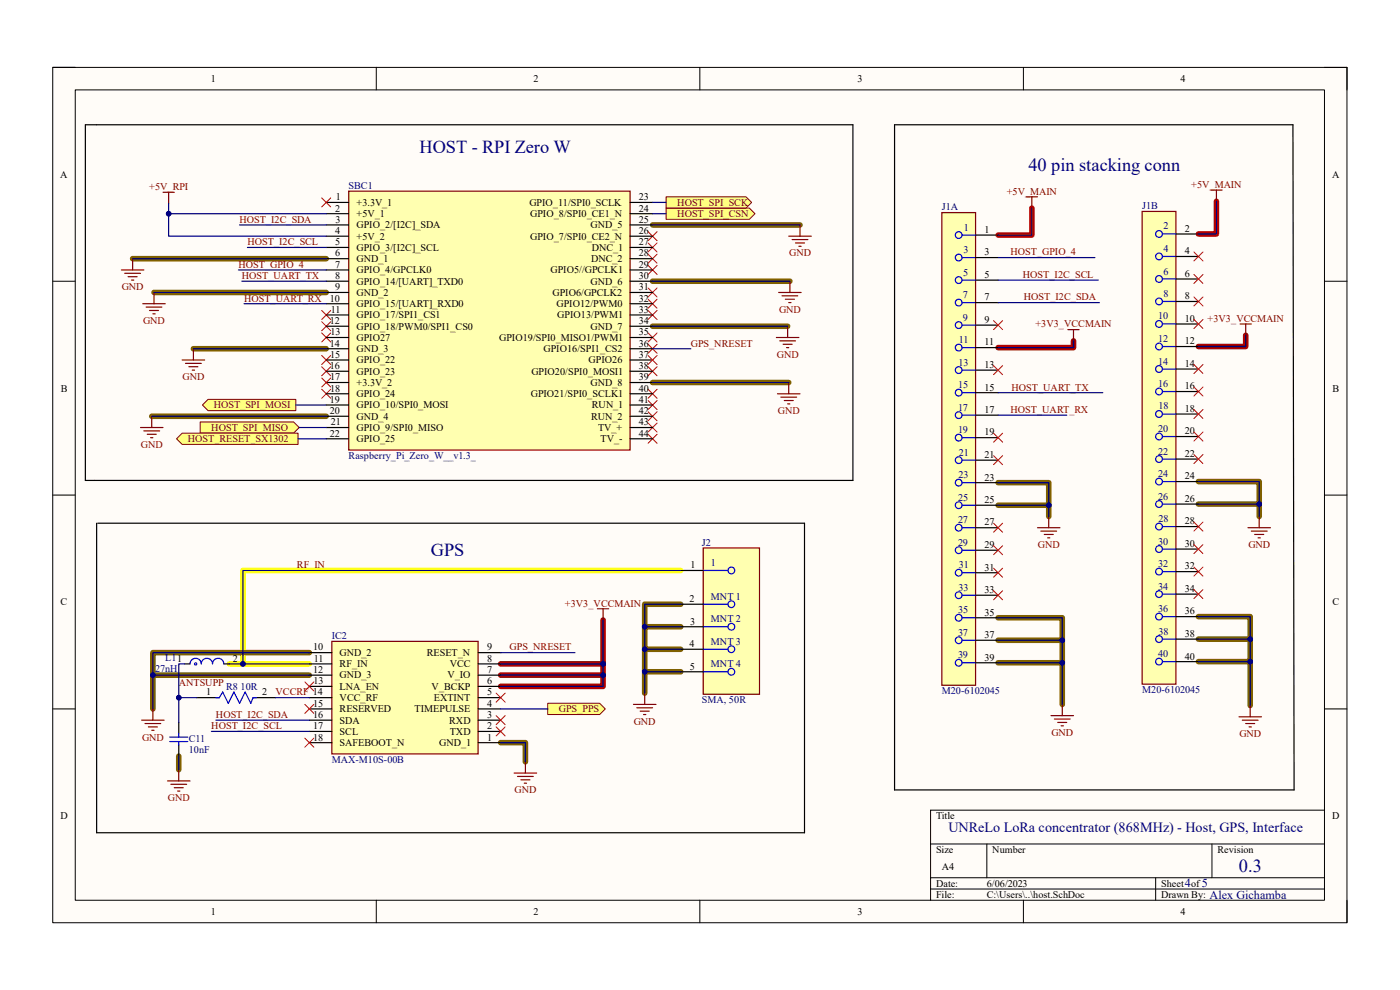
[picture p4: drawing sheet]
<svg xmlns="http://www.w3.org/2000/svg" width="297mm" height="210mm" viewBox="0 0 297 210" stroke-linecap="round" stroke-linejoin="round" font-family="sans-serif">
<path d="M11.2 14.3h274.6v181.4h-274.6z" fill-rule="evenodd" fill="#fffcf8"/>
<path d="M11.2 14.3h274.6v181.4h-274.6z" fill="none" stroke="#000" stroke-width=".21"/>
<path d="M16 19.1h265v171.9h-265z" fill-rule="evenodd" fill="#fffcf8"/>
<g fill="none" stroke="#000" stroke-width=".21">
<path d="M11.2 14.3h4.8M16 19.1h265v171.9h-265zM79.8 14.3v4.8M148.5 14.3v4.8M217.1 14.3v4.8M281 14.3h4.8v4.8M11.2 59.7h4.8M281 59.7h4.8M11.2 105h4.8M281 105h4.8M11.2 150.4h4.8M281 150.4h4.8"/>
<path d="M197.4 179h83.6M209.4 179v7.2M257.1 179v7.2M281 171.9h-83.6v19.1M79.8 191v4.7M148.5 191v4.7M197.4 186.2h83.6M197.4 188.6h83.6M217.1 191v4.7M245.2 186.2v4.8M285.8 191v4.7"/>
</g>
<g fill="none" stroke="#7f6000" stroke-width="1.2">
<path d="M28.1 54.9h41.1M138.4 47.7h31.3M138.4 59.7h29.2M32.7 62h36.5M41 74h28.2M138.4 69.2h28.7M32.2 88.3h37M138.4 81.1h28.9M211.8 102.4h10.7v4.8h-10.7M222.5 107.2v2.4M254.2 102.2h12.9v4.7h-12.9M267.1 106.9v2.7"/>
<path d="M65.6 138.5h-33.2v11.9M136.8 137.7v4.8h7.6M144.4 128.2h-7.6v4.8M144.4 133h-7.6v4.7h7.6M211.8 135.8h13.6v4.8h-13.6M211.8 131.1h13.6v4.7M254.2 135.6h11v4.8h-11M254.2 130.8h11v4.8M32.4 143.2h33.2M106.2 157.5h5.3v4.1M136.8 142.5v4.5M225.4 140.6v8.8"/>
<path d="M265.2 140.4v9.3M37.9 160.4v2.9"/>
</g>
<path d="M227.7 72.3v1.4h-15.9M264.3 71.1v2.4h-10.1M127.9 131.5v9.3h-21.7M127.9 140.8v2.4h-21.7M127.9 143.2v2.4h-21.7" fill="none" stroke="#900" stroke-width="1.2"/>
<path d="M144.4 121h-92.9v19.8h14.1M48.7 140.8h2.8" fill="none" stroke="#ff0" stroke-width="1.2"/>
<path d="M218.9 44.1v5.8h-7.1M258.1 42.7v6.9h-3.9" fill="none" stroke="#f00" stroke-width="1.2"/>
<path d="M137.5 85l1.9 1.9M137.5 87.4l1.9 1.9M137.5 89.7l1.9 2M137.5 92.1l1.9 1.9M139.4 85l-1.9 1.9M139.4 87.4l-1.9 1.9M139.4 89.7l-1.9 2M139.4 92.1l-1.9 1.9" fill="none" stroke="#f00" stroke-width=".21"/>
<g fill="none" stroke="#800000" stroke-width=".25">
<path d="M25.7 57.3h4.8M26.5 58h3.3M27.2 58.7h1.9M27.9 59.4h.5M28.1 54.9v2.4M34.6 40.8h2.4M35.8 40.8v2.4M167.3 50.1h4.8M168.1 50.8h3.3M168.8 51.5h1.9M169.5 52.3h.5M169.7 47.7v2.4"/>
<path d="M30.3 64.4h4.8M31 65.1h3.3M31.7 65.9h1.9M32.4 66.6h.5M32.7 62v2.4M29.8 90.7h4.8M30.5 91.4h3.4M31.2 92.1h2M32 92.8h.4M32.2 88.3v2.4"/>
</g>
<path d="M44.1 84.7h18.7v2.4h-18.7l-1.2-1.2z" fill-rule="evenodd" fill="#ffff80"/>
<path d="M44.1 84.7h18.7v2.4h-18.7l-1.2-1.2z" fill="none" stroke="#800000" stroke-width=".21"/>
<path d="M42.5 89.5h19.8l1.2 1.2-1.2 1.2h-19.8z" fill-rule="evenodd" fill="#ffff80"/>
<path d="M42.5 89.5h19.8l1.2 1.2-1.2 1.2h-19.8z" fill="none" stroke="#800000" stroke-width=".21"/>
<path d="M141.3 44.1h17.7l1.2 1.2-1.2 1.2h-17.7z" fill-rule="evenodd" fill="#ffff80"/>
<path d="M141.3 44.1h17.7l1.2 1.2-1.2 1.2h-17.7z" fill="none" stroke="#800000" stroke-width=".21"/>
<path d="M141.3 41.8h17l1.2 1.1-1.2 1.2h-17z" fill-rule="evenodd" fill="#ffff80"/>
<path d="M141.3 41.8h17l1.2 1.1-1.2 1.2h-17z" fill="none" stroke="#800000" stroke-width=".21"/>
<g fill="none" stroke="#800000" stroke-width=".25">
<path d="M167.6 59.7v2.3M164.7 71.6h4.8M165.2 62h4.8M165.4 72.3h3.4M165.9 62.8h3.3M166.1 73h2M166.6 63.5h1.9M166.9 73.7h.4M167.1 69.2v2.4M167.3 64.2h.5M164.9 83.5h4.8M165.7 84.2h3.3"/>
<path d="M166.4 85h1.9M167.1 85.7h.5M167.3 81.1v2.4"/>
</g>
<path d="M38.6 91.9h24.6v2.4h-24.6l-1.2-1.2z" fill-rule="evenodd" fill="#ffff80"/>
<path d="M38.6 91.9h24.6v2.4h-24.6l-1.2-1.2z" fill="none" stroke="#800000" stroke-width=".21"/>
<path d="M70.4 136.1h31v23.8h-31z" fill-rule="evenodd" fill="#ffffb0"/>
<path d="M70.4 136.1h31v23.8h-31zM30 152.8h4.8M30.8 153.5h3.3M31.5 154.2h1.9M32.2 154.9h.5M32.4 150.4v2.4M109.1 164h4.8M109.8 164.7h3.3M110.5 165.4h1.9M111.2 166.1h.5M111.5 161.6v2.4" fill="none" stroke="#800000" stroke-width=".25"/>
<g fill="none" stroke="#000" stroke-width=".25">
<path d="M65.6 138.5h4.8M101.4 138.5h4.8M65.6 157.5h4.8M65.6 155.2h4.8M65.6 152.8h4.8M65.6 150.4h4.8M65.6 148h4.8M65.6 145.6h4.8M65.6 143.2h4.8M65.6 140.8h4.8M101.4 157.5h4.8M101.4 155.2h4.8"/>
<path d="M101.4 152.8h4.8M101.4 150.4h4.8M101.4 148h4.8M101.4 145.6h4.8M101.4 143.2h4.8M101.4 140.8h4.8"/>
</g>
<path d="M116.2 149.2h11l1.2 1.2-1.2 1.2h-11z" fill-rule="evenodd" fill="#ffff80"/>
<path d="M116.2 149.2h11l1.2 1.2-1.2 1.2h-11z" fill="none" stroke="#800000" stroke-width=".21"/>
<path d="M126.7 129.1h2.4M127.9 129.1v2.4" fill="none" stroke="#800000" stroke-width=".25"/>
<path d="M105.3 154.2l1.9 1.9M105.3 151.8l1.9 1.9M107.2 154.2l-1.9 1.9M107.2 151.8l-1.9 1.9" fill="none" stroke="#f00" stroke-width=".21"/>
<path d="M199.8 45.1h7.2v100.3h-7.2z" fill-rule="evenodd" fill="#ffffb0"/>
<path d="M199.8 45.1h7.2v100.3h-7.2z" fill="none" stroke="#800000" stroke-width=".25"/>
<g fill="none" stroke="#00f" stroke-width=".25">
<path d="M204.1 49.9h2.9M204.1 54.6h2.9M204.1 59.4h2.9M204.1 64.2h2.9M204.1 69h2.9M204.1 73.7h2.9M204.1 78.5h2.9M204.1 83.3h2.9M204.1 88.1h2.9M204.1 92.8h2.9M204.1 97.6h2.9M204.1 102.4h2.9"/>
<path d="M204.1 107.2h2.9M204.1 112h2.9M204.1 116.7h2.9M204.1 121.5h2.9M204.1 126.3h2.9M204.1 131.1h2.9M204.1 135.8h2.9M204.1 140.6h2.9"/>
<circle cx="203.4" cy="54.6" r=".72"/>
<circle cx="203.4" cy="59.4" r=".72"/>
<circle cx="203.4" cy="49.9" r=".72"/>
<circle cx="203.4" cy="73.7" r=".72"/>
<circle cx="203.4" cy="64.2" r=".72"/>
<circle cx="203.4" cy="69" r=".72"/>
<circle cx="203.4" cy="78.5" r=".72"/>
<circle cx="203.4" cy="83.3" r=".72"/>
<circle cx="203.4" cy="92.8" r=".72"/>
<circle cx="203.4" cy="97.6" r=".72"/>
<circle cx="203.4" cy="88.1" r=".72"/>
<circle cx="203.4" cy="107.2" r=".72"/>
<circle cx="203.4" cy="111.9" r=".72"/>
<circle cx="203.4" cy="116.7" r=".72"/>
<circle cx="203.4" cy="102.4" r=".72"/>
<circle cx="203.4" cy="135.8" r=".72"/>
<circle cx="203.4" cy="131" r=".72"/>
<circle cx="203.4" cy="121.5" r=".72"/>
<circle cx="203.4" cy="126.3" r=".72"/>
<circle cx="203.4" cy="140.6" r=".72"/>
</g>
<g fill="none" stroke="#000" stroke-width=".25">
<path d="M207 49.9h4.8M207 54.6h4.8M207 59.4h4.8M207 64.2h4.8M207 69h4.8M207 73.7h4.8M207 78.5h4.8M207 83.3h4.8M207 88.1h4.8M207 92.8h4.8M207 97.6h4.8M207 102.4h4.8"/>
<path d="M207 107.2h4.8M207 112h4.8M207 116.7h4.8M207 121.5h4.8M207 126.3h4.8M207 131.1h4.8M207 135.8h4.8M207 140.6h4.8"/>
</g>
<path d="M242.3 44.9h7.2v100.2h-7.2z" fill-rule="evenodd" fill="#ffffb0"/>
<path d="M242.3 44.9h7.2v100.2h-7.2z" fill="none" stroke="#800000" stroke-width=".25"/>
<g fill="none" stroke="#00f" stroke-width=".25">
<path d="M246.6 49.6h2.9M246.6 54.4h2.9M246.6 59.2h2.9M246.6 64h2.9M246.6 68.7h2.9M246.6 73.5h2.9M246.6 78.3h2.9M246.6 83.1h2.9M246.6 87.8h2.9M246.6 92.6h2.9M246.6 97.4h2.9M246.6 102.2h2.9"/>
<path d="M246.6 106.9h2.9M246.6 111.7h2.9M246.6 116.5h2.9M246.6 121.3h2.9M246.6 126h2.9M246.6 130.8h2.9M246.6 135.6h2.9M246.6 140.4h2.9"/>
<circle cx="245.9" cy="49.6" r=".72"/>
<circle cx="245.9" cy="54.4" r=".72"/>
<circle cx="245.9" cy="59.2" r=".72"/>
<circle cx="245.9" cy="73.5" r=".72"/>
<circle cx="245.9" cy="78.3" r=".72"/>
<circle cx="245.9" cy="63.9" r=".72"/>
<circle cx="245.9" cy="68.7" r=".72"/>
<circle cx="245.9" cy="83.1" r=".72"/>
<circle cx="245.9" cy="97.4" r=".72"/>
<circle cx="245.9" cy="87.8" r=".72"/>
<circle cx="245.9" cy="92.6" r=".72"/>
<circle cx="245.9" cy="116.5" r=".72"/>
<circle cx="245.9" cy="111.7" r=".72"/>
<circle cx="245.9" cy="102.2" r=".72"/>
<circle cx="245.9" cy="106.9" r=".72"/>
<circle cx="245.9" cy="126" r=".72"/>
<circle cx="245.9" cy="135.6" r=".72"/>
<circle cx="245.9" cy="130.8" r=".72"/>
<circle cx="245.9" cy="121.3" r=".72"/>
<circle cx="245.9" cy="140.4" r=".72"/>
</g>
<g fill="none" stroke="#000" stroke-width=".25">
<path d="M249.5 49.6h4.7M249.5 54.4h4.7M249.5 59.2h4.7M249.5 64h4.7M249.5 68.7h4.7M249.5 73.5h4.7M249.5 78.3h4.7M249.5 83.1h4.7M249.5 87.8h4.7M249.5 92.6h4.7M249.5 97.4h4.7M249.5 102.2h4.7"/>
<path d="M249.5 106.9h4.7M249.5 111.7h4.7M249.5 116.5h4.7M249.5 121.3h4.7M249.5 126h4.7M249.5 130.8h4.7M249.5 135.6h4.7M249.5 140.4h4.7"/>
</g>
<path d="M149.2 116.2h11.9v31.1h-11.9z" fill-rule="evenodd" fill="#ffffb0"/>
<g fill="none" stroke="#800000" stroke-width=".25">
<path d="M217.7 41.8h2.4M218.9 41.8v2.3M256.9 40.3h2.4M258.1 40.3v2.4M38.6 76.4h4.8M39.4 77.1h3.3M40.1 77.8h1.9M40.8 78.5h.5M41 74v2.4M149.2 116.2h11.9v31.1h-11.9zM134.4 149.4h4.8M135.1 150.1h3.3"/>
<path d="M135.8 150.9h1.9M136.5 151.6h.5M136.8 147v2.4M223 151.8h4.7M223.7 152.5h3.3M224.4 153.3h1.9M225.1 154h.5M225.4 149.4v2.4M262.8 152.1h4.8M263.6 152.8h3.3M264.3 153.5h1.9M265 154.2h.5"/>
<path d="M265.2 149.7v2.4M35.5 165.7h4.8M36.3 166.4h3.3M37 167.1h1.9M37.7 167.8h.5M37.9 163.3v2.4"/>
</g>
<g fill="none" stroke="#00f" stroke-width=".25">
<path d="M149.2 121h5.2M149.2 128.2h5.2M149.2 133h5.2M149.2 137.7h5.2M36 156.4h3.8M36 157.3h3.8M37.9 155.6v.8M37.9 157.3v.7M40.3 140.8a1.2 1.2 0 0 1 1.2-1.2 1.2 1.2 0 0 1 1.2 1.2 1.19 1.19 0 0 1 .8-1.1 1.19 1.19 0 0 1 1.4 .4l.2 .7a1.19 1.19 0 0 1 .8-1.1 1.19 1.19 0 0 1 1.3 .4l.3 .7M149.2 142.5h5.2"/>
<circle cx="155.2" cy="121" r=".72"/>
<circle cx="155.2" cy="128.2" r=".72"/>
<circle cx="155.2" cy="133" r=".72"/>
<circle cx="155.2" cy="137.7" r=".72"/>
<circle cx="41.5" cy="140.8" r=".24"/>
<circle cx="155.2" cy="142.5" r=".72"/>
</g>
<path d="M144.4 121h4.8M144.4 128.2h4.8M144.4 133h4.8M144.4 137.7h4.8M37.9 153.3v2.3M37.9 158v2.4M39.1 140.8h1.2M47.5 140.8h1.2M144.4 142.5h4.8" fill="none" stroke="#000" stroke-width=".25"/>
<g fill="none" stroke="#f00" stroke-width=".21">
<path d="M137.5 49.1l1.9 2M137.5 51.5l1.9 2M137.5 53.9l1.9 1.9M137.5 56.3l1.9 1.9M139.4 49.1l-1.9 2M139.4 51.5l-1.9 2M139.4 53.9l-1.9 1.9M139.4 56.3l-1.9 1.9M253.3 58.2l1.9 1.9M255.2 58.2l-1.9 1.9M68.2 77.8l2 1.9M68.2 75.4l2 1.9"/>
<path d="M68.2 70.6l2 1.9M68.2 68.3l2 1.9M68.2 65.9l2 1.9M70.2 77.8l-2 1.9M70.2 75.4l-2 1.9M70.2 70.6l-2 1.9M70.2 68.3l-2 1.9M70.2 65.9l-2 1.9M137.5 61.1l1.9 1.9M137.5 63.5l1.9 1.9M137.5 65.9l1.9 1.9M137.5 70.6l1.9 1.9"/>
<path d="M137.5 73l1.9 1.9M137.5 77.8l1.9 1.9M139.4 61.1l-1.9 1.9M139.4 63.5l-1.9 1.9M139.4 65.9l-1.9 1.9M139.4 70.6l-1.9 1.9M139.4 73l-1.9 1.9M139.4 77.8l-1.9 1.9M210.8 77.6l1.9 1.9M212.7 77.6l-1.9 1.9M253.3 63l1.9 1.9M253.3 77.3l1.9 1.9"/>
<path d="M255.2 63l-1.9 1.9M255.2 77.3l-1.9 1.9M68.2 82.6l2 1.9M70.2 82.6l-2 1.9M137.5 82.6l1.9 1.9M139.4 82.6l-1.9 1.9M210.8 91.9l1.9 1.9M210.8 96.7l1.9 1.9M212.7 91.9l-1.9 1.9M212.7 96.7l-1.9 1.9M253.3 96.4l1.9 1.9M253.3 86.9l1.9 1.9"/>
<path d="M253.3 91.7l1.9 1.9M253.3 82.1l1.9 1.9M255.2 96.4l-1.9 1.9M255.2 86.9l-1.9 1.9M255.2 91.7l-1.9 1.9M255.2 82.1l-1.9 1.9M210.8 111l1.9 1.9M210.8 115.8l1.9 1.9M212.7 111l-1.9 1.9M212.7 115.8l-1.9 1.9M253.3 110.8l1.9 1.9M253.3 115.5l1.9 1.9"/>
<path d="M255.2 110.8l-1.9 1.9M255.2 115.5l-1.9 1.9M253.3 120.3l1.9 1.9M253.3 125.1l1.9 1.9M255.2 120.3l-1.9 1.9M255.2 125.1l-1.9 1.9M64.7 156.6l1.9 1.9M64.7 149.4l1.9 1.9M64.7 144.7l1.9 1.9M66.6 156.6l-1.9 1.9M66.6 149.4l-1.9 1.9M66.6 144.7l-1.9 1.9"/>
<path d="M105.3 147l1.9 2M107.2 147l-1.9 2"/>
</g>
<path d="M74 40.6h59.7v54.9h-59.7z" fill-rule="evenodd" fill="#ffffb0"/>
<g fill="none" stroke="#800000" stroke-width=".25">
<path d="M74 40.6h59.7v54.9h-59.7zM226.5 69.9h2.4M227.7 69.9v2.4M263.1 68.7h2.4M264.3 68.7v2.4M220.1 112h4.8M220.8 112.7h3.4M221.5 113.4h1.9M222.2 114.1h.5M222.5 109.6v2.4M264.8 112h4.7M265.5 112.7h3.3"/>
<path d="M266.2 113.4h1.9M266.9 114.1h.5M267.1 109.6v2.4"/>
</g>
<g fill="none" stroke="#000" stroke-width=".25">
<path d="M18.1 26.5h162.8v75.4h-162.8zM189.8 26.5h84.5l.2 141.1h-84.7zM69.2 42.9h4.8M69.2 45.3h4.8M69.2 47.7h4.8M69.2 50.1h4.8M69.2 52.5h4.8M69.2 54.9h4.8M69.2 57.3h4.8M69.2 59.7h4.8M133.7 42.9h4.7M133.7 45.3h4.7"/>
<path d="M133.7 47.7h4.7M133.7 50.1h4.7M133.7 52.5h4.7M133.7 54.9h4.7M133.7 57.3h4.7M133.7 59.7h4.7M69.2 62h4.8M69.2 64.4h4.8M69.2 66.8h4.8M69.2 69.2h4.8M69.2 71.6h4.8M69.2 74h4.8"/>
<path d="M69.2 76.4h4.8M69.2 78.8h4.8M133.7 62h4.7M133.7 64.4h4.7M133.7 66.8h4.7M133.7 69.2h4.7M133.7 71.6h4.7M133.7 74h4.7M133.7 76.4h4.7M133.7 78.8h4.7M69.2 81.1h4.8M69.2 83.5h4.8"/>
<path d="M69.2 85.9h4.8M69.2 88.3h4.8M69.2 90.7h4.8M69.2 93.1h4.8M133.7 81.1h4.7M133.7 83.5h4.7M133.7 85.9h4.7M133.7 88.3h4.7M133.7 90.7h4.7M133.7 93.1h4.7M20.7 111h150v65.7h-150.2v-65.7M41.7 148h4.8"/>
<path d="M53.7 148h4.8"/>
</g>
<path d="M68.2 42l2 1.9M70.2 42l-2 1.9M210.8 68l1.9 1.9M212.7 68l-1.9 1.9M68.2 80.2l2 1.9M70.2 80.2l-2 1.9M210.8 120.5l1.9 1.9M210.8 125.3l1.9 1.9M212.7 120.5l-1.9 1.9M212.7 125.3l-1.9 1.9" fill="none" stroke="#f00" stroke-width=".21"/>
<path d="M45.8 148h.7l.7-1.2 1.2 2.4 1.2-2.4 1.2 2.4 1.2-2.4 1.2 2.4 .5-1.2h.7" fill="none" stroke="#00f" stroke-width=".25"/>
<path d="M35.8 43.2v6.9h33.4M52.5 52.5h16.7M138.4 47.7h31.3M32.7 62h36.5M32.2 88.3h37" fill="none" stroke="#000080" stroke-width=".25"/>
<circle cx="35.8" cy="45.3" r=".48" fill="#000080"/>
<circle cx="35.8" cy="45.3" r=".48" fill="none" stroke="#000080" stroke-width=".21"/>
<path d="M35.8 45.3h33.4" fill="none" stroke="#000080" stroke-width=".25"/>
<circle cx="35.8" cy="45.3" r=".48" fill="#000080"/>
<circle cx="35.8" cy="45.3" r=".48" fill="none" stroke="#000080" stroke-width=".21"/>
<path d="M51.3 59.7h17.9M138.4 59.7h29.2M138.4 45.3h2.9M138.4 42.9h2.9M138.4 69.2h28.7M62.8 85.9h6.4M63.2 93.1h6M63.5 90.7h5.7M138.4 81.1h28.9M127.9 131.5v9.3h-21.7M106.2 157.5h5.3v4.1M106.2 150.4h10" fill="none" stroke="#000080" stroke-width=".25"/>
<circle cx="127.9" cy="140.8" r=".48" fill="#000080"/>
<circle cx="127.9" cy="140.8" r=".48" fill="none" stroke="#000080" stroke-width=".21"/>
<path d="M32.4 143.2h33.2" fill="none" stroke="#000080" stroke-width=".25"/>
<circle cx="32.4" cy="143.2" r=".48" fill="#000080"/>
<circle cx="32.4" cy="143.2" r=".48" fill="none" stroke="#000080" stroke-width=".21"/>
<path d="M51.8 64.4h17.4M127.9 140.8v2.4h-21.7" fill="none" stroke="#000080" stroke-width=".25"/>
<circle cx="127.9" cy="143.2" r=".48" fill="#000080"/>
<circle cx="127.9" cy="143.2" r=".48" fill="none" stroke="#000080" stroke-width=".21"/>
<circle cx="127.9" cy="140.8" r=".48" fill="#000080"/>
<circle cx="127.9" cy="140.8" r=".48" fill="none" stroke="#000080" stroke-width=".21"/>
<path d="M144.4 121h-92.9v19.8h14.1" fill="none" stroke="#000080" stroke-width=".25"/>
<circle cx="51.5" cy="140.8" r=".48" fill="#000080"/>
<circle cx="51.5" cy="140.8" r=".48" fill="none" stroke="#000080" stroke-width=".21"/>
<path d="M106.2 138.5h15.8M127.9 143.2v2.4h-21.7" fill="none" stroke="#000080" stroke-width=".25"/>
<circle cx="127.9" cy="143.2" r=".48" fill="#000080"/>
<circle cx="127.9" cy="143.2" r=".48" fill="none" stroke="#000080" stroke-width=".21"/>
<path d="M144.4 128.2h-7.6v4.8" fill="none" stroke="#000080" stroke-width=".25"/>
<circle cx="136.8" cy="133" r=".48" fill="#000080"/>
<circle cx="136.8" cy="133" r=".48" fill="none" stroke="#000080" stroke-width=".21"/>
<path d="M144.4 133h-7.6v4.7h7.6" fill="none" stroke="#000080" stroke-width=".25"/>
<circle cx="136.8" cy="137.7" r=".48" fill="#000080"/>
<circle cx="136.8" cy="137.7" r=".48" fill="none" stroke="#000080" stroke-width=".21"/>
<circle cx="136.8" cy="133" r=".48" fill="#000080"/>
<circle cx="136.8" cy="133" r=".48" fill="none" stroke="#000080" stroke-width=".21"/>
<path d="M218.9 44.1v5.8h-7.1M258.1 42.7v6.9h-3.9M225.4 140.6v8.8" fill="none" stroke="#000080" stroke-width=".25"/>
<circle cx="225.4" cy="140.6" r=".48" fill="#000080"/>
<circle cx="225.4" cy="140.6" r=".48" fill="none" stroke="#000080" stroke-width=".21"/>
<path d="M265.2 140.4v9.3" fill="none" stroke="#000080" stroke-width=".25"/>
<circle cx="265.2" cy="140.4" r=".48" fill="#000080"/>
<circle cx="265.2" cy="140.4" r=".48" fill="none" stroke="#000080" stroke-width=".21"/>
<path d="M211.8 88.1h14.5M254.2 135.6h11v4.8h-11" fill="none" stroke="#000080" stroke-width=".25"/>
<circle cx="265.2" cy="140.4" r=".48" fill="#000080"/>
<circle cx="265.2" cy="140.4" r=".48" fill="none" stroke="#000080" stroke-width=".21"/>
<circle cx="265.2" cy="135.6" r=".48" fill="#000080"/>
<circle cx="265.2" cy="135.6" r=".48" fill="none" stroke="#000080" stroke-width=".21"/>
<path d="M211.8 135.8h13.6v4.8h-13.6" fill="none" stroke="#000080" stroke-width=".25"/>
<circle cx="225.4" cy="140.6" r=".48" fill="#000080"/>
<circle cx="225.4" cy="140.6" r=".48" fill="none" stroke="#000080" stroke-width=".21"/>
<circle cx="225.4" cy="135.8" r=".48" fill="#000080"/>
<circle cx="225.4" cy="135.8" r=".48" fill="none" stroke="#000080" stroke-width=".21"/>
<path d="M211.8 83.3h22.2M254.2 130.8h11v4.8" fill="none" stroke="#000080" stroke-width=".25"/>
<circle cx="265.2" cy="135.6" r=".48" fill="#000080"/>
<circle cx="265.2" cy="135.6" r=".48" fill="none" stroke="#000080" stroke-width=".21"/>
<path d="M41 74h28.2M211.8 131.1h13.6v4.7M44.9 155.2h20.7" fill="none" stroke="#000080" stroke-width=".25"/>
<circle cx="225.4" cy="135.8" r=".48" fill="#000080"/>
<circle cx="225.4" cy="135.8" r=".48" fill="none" stroke="#000080" stroke-width=".21"/>
<path d="M50.8 47.7h18.4M45.8 152.8h19.8M48.7 140.8h2.8" fill="none" stroke="#000080" stroke-width=".25"/>
<circle cx="51.5" cy="140.8" r=".48" fill="#000080"/>
<circle cx="51.5" cy="140.8" r=".48" fill="none" stroke="#000080" stroke-width=".21"/>
<path d="M37.9 148h3.8" fill="none" stroke="#000080" stroke-width=".25"/>
<circle cx="37.9" cy="148" r=".48" fill="#000080"/>
<circle cx="37.9" cy="148" r=".48" fill="none" stroke="#000080" stroke-width=".21"/>
<path d="M28.1 54.9h41.1M211.8 59.4h21.2M138.4 74h8.2M211.8 64.2h21.4M227.7 72.3v1.4h-15.9M264.3 71.1v2.4h-10.1M222.5 107.2v2.4M58.5 148h7.1M37.9 160.4v2.9" fill="none" stroke="#000080" stroke-width=".25"/>
<circle cx="222.5" cy="107.2" r=".48" fill="#000080"/>
<circle cx="222.5" cy="107.2" r=".48" fill="none" stroke="#000080" stroke-width=".21"/>
<path d="M267.1 106.9v2.7" fill="none" stroke="#000080" stroke-width=".25"/>
<circle cx="267.1" cy="106.9" r=".48" fill="#000080"/>
<circle cx="267.1" cy="106.9" r=".48" fill="none" stroke="#000080" stroke-width=".21"/>
<path d="M211.8 102.4h10.7v4.8h-10.7" fill="none" stroke="#000080" stroke-width=".25"/>
<circle cx="222.5" cy="107.2" r=".48" fill="#000080"/>
<circle cx="222.5" cy="107.2" r=".48" fill="none" stroke="#000080" stroke-width=".21"/>
<path d="M254.2 102.2h12.9v4.7h-12.9" fill="none" stroke="#000080" stroke-width=".25"/>
<circle cx="267.1" cy="106.9" r=".48" fill="#000080"/>
<circle cx="267.1" cy="106.9" r=".48" fill="none" stroke="#000080" stroke-width=".21"/>
<path d="M65.6 138.5h-33.2v11.9" fill="none" stroke="#000080" stroke-width=".25"/>
<circle cx="32.4" cy="143.2" r=".48" fill="#000080"/>
<circle cx="32.4" cy="143.2" r=".48" fill="none" stroke="#000080" stroke-width=".21"/>
<path d="M39.1 140.8h-1.2v12.5" fill="none" stroke="#000080" stroke-width=".25"/>
<circle cx="37.9" cy="148" r=".48" fill="#000080"/>
<circle cx="37.9" cy="148" r=".48" fill="none" stroke="#000080" stroke-width=".21"/>
<path d="M50.6 57.3h18.6M211.8 54.6h20.5M136.8 142.5v4.5" fill="none" stroke="#000080" stroke-width=".25"/>
<path d="M137.5 75.4l1.9 1.9M139.4 75.4l-1.9 1.9" fill="none" stroke="#f00" stroke-width=".21"/>
<circle cx="136.8" cy="142.5" r=".48" fill="#000080"/>
<circle cx="136.8" cy="142.5" r=".48" fill="none" stroke="#000080" stroke-width=".21"/>
<path d="M136.8 137.7v4.6" fill="none" stroke="#000080" stroke-width=".25"/>
<circle cx="136.8" cy="137.7" r=".48" fill="#000080"/>
<circle cx="136.8" cy="137.7" r=".48" fill="none" stroke="#000080" stroke-width=".21"/>
<path d="M136.8 142.3v.2h7.6" fill="none" stroke="#000080" stroke-width=".25"/>
<circle cx="136.8" cy="142.5" r=".48" fill="#000080"/>
<circle cx="136.8" cy="142.5" r=".48" fill="none" stroke="#000080" stroke-width=".21"/>
<path d="M253.3 53.5l1.9 1.9M255.2 53.5l-1.9 1.9M253.3 67.8l1.9 1.9M255.2 67.8l-1.9 1.9" fill="none" stroke="#f00" stroke-width=".21"/>
<g font-size="3.9" fill="#000080">
<text x="89" y="32.6">HOST - RPI Zero W</text>
<text x="218.2" y="36.4">40 pin stacking conn</text>
<text x="91.4" y="118">GPS</text>
<text x="262.8" y="185">0.3</text>
</g>
<text font-size="3" fill="#000080" x="201.2" y="176.5">UNReLo LoRa concentrator (868MHz) - Host, GPS, Interface</text>
<g font-size="2.6" fill="#000080">
<text x="251.4" y="188.3">4</text>
<text x="255" y="188.3">5</text>
<text x="256.6" y="190.7">Alex Gichamba</text>
</g>
<g font-size="2.2">
<text x="44.7" y="17.4">1</text>
<text x="113.2" y="17.4">2</text>
<text x="181.9" y="17.4">3</text>
<text x="250.4" y="17.4">4</text>
<text x="12.8" y="37.7">A</text>
<text x="282.6" y="37.7">A</text>
<text x="71.1" y="44.9">2</text>
<text x="71.2" y="47.2">3</text>
<text x="71.2" y="42.5">1</text>
<text x="75.6" y="43.7">+3.3V_1</text>
<text x="75.6" y="46.1">+5V_1</text>
<text x="112.3" y="43.7">GPIO_11/SPI0_SCLK</text>
<text x="112.5" y="46.1">GPIO_8/SPI0_CE1_N</text>
<text x="135.6" y="42.5">23</text>
<text x="135.6" y="44.9">24</text>
<text x="135.6" y="47.2">25</text>
<text x="71.1" y="49.7">4</text>
<text x="71.1" y="52">5</text>
<text x="75.6" y="48.4">GPIO_2/[I2C]_SDA</text>
<text x="75.6" y="50.8">+5V_2</text>
<text x="75.6" y="53.2">GPIO_3/[I2C]_SCL</text>
<text x="112.5" y="50.8">GPIO_7/SPI0_CE2_N</text>
<text x="125.3" y="48.4">GND_5</text>
<text x="125.6" y="53.2">DNC_1</text>
<text x="135.6" y="49.7">26</text>
<text x="135.6" y="52">27</text>
<text x="208.9" y="49.4">1</text>
<text x="251.4" y="49.1">2</text>
<text x="251.4" y="53.9">4</text>
<text x="71.1" y="54.4">6</text>
<text x="71.1" y="56.8">7</text>
<text x="71.1" y="59.2">8</text>
<text x="75.6" y="55.6">GND_1</text>
<text x="75.6" y="58">GPIO_4/GPCLK0</text>
<text x="116.8" y="58">GPIO5//GPCLK1</text>
<text x="125.4" y="55.6">DNC_2</text>
<text x="135.6" y="54.4">28</text>
<text x="135.6" y="56.8">29</text>
<text x="135.6" y="59.2">30</text>
<text x="208.9" y="54.2">3</text>
<text x="208.9" y="59">5</text>
<text x="251.4" y="58.7">6</text>
<text x="70" y="64">10</text>
<text x="71.1" y="61.6">9</text>
<text x="75.6" y="60.4">GPIO_14/[UART]_TXD0</text>
<text x="75.6" y="62.8">GND_2</text>
<text x="75.6" y="65.2">GPIO_15/[UART]_RXD0</text>
<text x="117.2" y="62.8">GPIO6/GPCLK2</text>
<text x="118.1" y="65.2">GPIO12/PWM0</text>
<text x="125.3" y="60.4">GND_6</text>
<text x="135.6" y="61.6">31</text>
<text x="135.6" y="64">32</text>
<text x="208.9" y="63.7">7</text>
<text x="251.4" y="63.5">8</text>
<text x="70" y="68.7">12</text>
<text x="70.1" y="71.1">13</text>
<text x="70.2" y="66.3">11</text>
<text x="75.6" y="67.6">GPIO_17/SPI1_CS1</text>
<text x="75.6" y="69.9">GPIO_18/PWM0/SPI1_CS0</text>
<text x="118.2" y="67.6">GPIO13/PWM1</text>
<text x="125.3" y="69.9">GND_7</text>
<text x="135.6" y="66.3">33</text>
<text x="135.6" y="68.7">34</text>
<text x="135.6" y="71.1">35</text>
<text x="208.9" y="68.5">9</text>
<text x="251.4" y="68.3">10</text>
<text x="70" y="73.5">14</text>
<text x="70.1" y="75.9">15</text>
<text x="75.6" y="72.3">GPIO27</text>
<text x="75.6" y="74.7">GND_3</text>
<text x="75.6" y="77.1">GPIO_22</text>
<text x="105.9" y="72.3">GPIO19/SPI0_MISO1/PWM1</text>
<text x="115.3" y="74.7">GPIO16/SPI1_CS2</text>
<text x="124.9" y="77.1">GPIO26</text>
<text x="135.6" y="73.5">36</text>
<text x="135.6" y="75.9">37</text>
<text x="208.9" y="73.3">11</text>
<text x="251.4" y="73">12</text>
<text x="251.4" y="77.8">14</text>
<text x="12.9" y="83.1">B</text>
<text x="70" y="78.3">16</text>
<text x="70" y="80.7">17</text>
<text x="70" y="83.1">18</text>
<text x="75.6" y="79.5">GPIO_23</text>
<text x="75.6" y="81.9">+3.3V_2</text>
<text x="112.7" y="79.5">GPIO20/SPI0_MOSI1</text>
<text x="125.3" y="81.9">GND_8</text>
<text x="135.6" y="78.3">38</text>
<text x="135.6" y="80.7">39</text>
<text x="135.6" y="83.1">40</text>
<text x="208.9" y="78.1">13</text>
<text x="208.9" y="82.8">15</text>
<text x="251.4" y="82.6">16</text>
<text x="282.7" y="83.1">B</text>
<text x="70" y="85.5">19</text>
<text x="70" y="87.8">20</text>
<text x="75.6" y="84.2">GPIO_24</text>
<text x="75.6" y="86.7">GPIO_10/SPI0_MOSI</text>
<text x="75.6" y="89">GND_4</text>
<text x="112.6" y="84.2">GPIO21/SPI0_SCLK1</text>
<text x="125.4" y="89">RUN_2</text>
<text x="125.6" y="86.7">RUN_1</text>
<text x="135.6" y="85.5">41</text>
<text x="135.6" y="87.8">42</text>
<text x="208.9" y="87.6">17</text>
<text x="251.4" y="87.4">18</text>
<text x="70" y="92.6">22</text>
<text x="70.2" y="90.2">21</text>
<text x="75.6" y="91.4">GPIO_9/SPI0_MISO</text>
<text x="75.6" y="93.8">GPIO_25</text>
<text x="126.9" y="91.4">TV_+</text>
<text x="127.4" y="93.8">TV_-</text>
<text x="135.6" y="90.2">43</text>
<text x="135.6" y="92.6">44</text>
<text x="208.9" y="92.4">19</text>
<text x="251.4" y="92.2">20</text>
<text x="208.9" y="97.2">21</text>
<text x="208.9" y="101.9">23</text>
<text x="251.4" y="96.9">22</text>
<text x="251.4" y="101.7">24</text>
<text x="208.9" y="106.7">25</text>
<text x="251.4" y="106.5">26</text>
<text x="208.9" y="111.5">27</text>
<text x="251.4" y="111.3">28</text>
<text x="208.9" y="116.2">29</text>
<text x="251.4" y="116">30</text>
<text x="146.5" y="120.6">1</text>
<text x="208.9" y="121">31</text>
<text x="208.9" y="125.8">33</text>
<text x="251.4" y="120.8">32</text>
<text x="251.4" y="125.6">34</text>
<text x="12.9" y="128.4">C</text>
<text x="146.3" y="127.7">2</text>
<text x="208.9" y="130.6">35</text>
<text x="251.4" y="130.3">36</text>
<text x="282.7" y="128.4">C</text>
<text x="66.4" y="138">10</text>
<text x="103.3" y="138">9</text>
<text x="146.3" y="137.3">4</text>
<text x="146.4" y="132.5">3</text>
<text x="208.9" y="135.3">37</text>
<text x="251.4" y="135.1">38</text>
<text x="49.4" y="140.4">2</text>
<text x="66.4" y="142.7">12</text>
<text x="66.6" y="140.4">11</text>
<text x="72.1" y="139.2">GND_2</text>
<text x="72.1" y="141.6">RF_IN</text>
<text x="72.1" y="143.9">GND_3</text>
<text x="90.6" y="139.2">RESET_N</text>
<text x="94.9" y="143.9">V_IO</text>
<text x="95.4" y="141.6">VCC</text>
<text x="103.3" y="142.7">7</text>
<text x="103.3" y="140.4">8</text>
<text x="146.3" y="142">5</text>
<text x="208.9" y="140.1">39</text>
<text x="251.4" y="139.9">40</text>
<text x="43.8" y="147.5">1</text>
<text x="55.6" y="147.5">2</text>
<text x="66.5" y="149.9">15</text>
<text x="66.5" y="145.2">13</text>
<text x="72.1" y="146.3">LNA_EN</text>
<text x="72.1" y="148.7">VCC_RF</text>
<text x="91.6" y="146.3">V_BCKP</text>
<text x="92" y="148.7">EXTINT</text>
<text x="103.3" y="149.9">4</text>
<text x="103.3" y="147.5">5</text>
<text x="103.3" y="145.2">6</text>
<text x="66.4" y="152.3">16</text>
<text x="66.4" y="154.7">17</text>
<text x="72.1" y="151.1">RESERVED</text>
<text x="72.1" y="153.5">SDA</text>
<text x="72.1" y="155.9">SCL</text>
<text x="88" y="151.1">TIMEPULSE</text>
<text x="95.3" y="153.5">RXD</text>
<text x="95.4" y="155.9">TXD</text>
<text x="103.3" y="154.7">2</text>
<text x="103.3" y="152.3">3</text>
<text x="66.5" y="157.1">18</text>
<text x="72.1" y="158.3">SAFEBOOT_N</text>
<text x="93.2" y="158.3">GND_1</text>
<text x="103.3" y="157.1">1</text>
<text x="12.8" y="173.8">D</text>
<text x="198.6" y="173.8">Title</text>
<text x="282.6" y="173.8">D</text>
<text x="198.6" y="181">Size</text>
<text x="199.8" y="184.5">A4</text>
<text x="210.5" y="181">Number</text>
<text x="258.3" y="181">Revision</text>
<text x="198.6" y="188.1">Date:</text>
<text x="198.6" y="190.5">File:</text>
<text x="209.3" y="190.5">C:\Users\..\host.SchDoc</text>
<text x="209.3" y="188.1">6/06/2023</text>
<text x="246.3" y="190.5">Drawn By:</text>
<text x="246.3" y="188.1">Sheet</text>
<text x="252.7" y="188.1">of</text>
<text x="44.7" y="194.1">1</text>
<text x="113.2" y="194.1">2</text>
<text x="181.9" y="194.1">3</text>
<text x="250.4" y="194.1">4</text>
</g>
<g font-size="2.2" fill="#800000">
<text x="31.7" y="40.3">+5V_RPI</text>
<text x="213.6" y="41.3">+5V_MAIN</text>
<text x="252.7" y="39.8">+5V_MAIN</text>
<text x="50.8" y="47.2">HOST_I2C_SDA</text>
<text x="143.7" y="46.1">HOST_SPI_CSN</text>
<text x="143.7" y="43.7">HOST_SPI_SCK</text>
<text x="52.5" y="52">HOST_I2C_SCL</text>
<text x="50.6" y="56.8">HOST_GPIO_4</text>
<text x="51.3" y="59.2">HOST_UART_TX</text>
<text x="167.4" y="54.4">GND</text>
<text x="214.4" y="54.2">HOST_GPIO_4</text>
<text x="217" y="59">HOST_I2C_SCL</text>
<text x="25.8" y="61.6">GND</text>
<text x="51.8" y="64">HOST_UART_RX</text>
<text x="217.2" y="63.7">HOST_I2C_SDA</text>
<text x="30.4" y="68.7">GND</text>
<text x="165.3" y="66.3">GND</text>
<text x="219.7" y="69.5">+3V3_VCCMAIN</text>
<text x="256.2" y="68.3">+3V3_VCCMAIN</text>
<text x="146.6" y="73.5">GPS_NRESET</text>
<text x="164.8" y="75.9">GND</text>
<text x="38.7" y="80.7">GND</text>
<text x="214.6" y="82.8">HOST_UART_TX</text>
<text x="45.3" y="86.7">HOST_SPI_MOSI</text>
<text x="165" y="87.8">GND</text>
<text x="214.4" y="87.6">HOST_UART_RX</text>
<text x="29.9" y="95">GND</text>
<text x="39.8" y="93.8">HOST_RESET_SX1302</text>
<text x="44.8" y="91.4">HOST_SPI_MISO</text>
<text x="220.2" y="116.2">GND</text>
<text x="264.8" y="116.2">GND</text>
<text x="63" y="120.6">RF_IN</text>
<text x="119.8" y="128.7">+3V3_VCCMAIN</text>
<text x="108.1" y="138">GPS_NRESET</text>
<text x="37.9" y="145.6">ANTSUPP</text>
<text x="58.5" y="147.5">VCCRF 14</text>
<text x="44.8" y="154.7">HOST_I2C_SCL</text>
<text x="45.8" y="152.3">HOST_I2C_SDA</text>
<text x="118.6" y="151.1">GPS_PPS</text>
<text x="134.5" y="153.8">GND</text>
<text x="30.1" y="157.1">GND</text>
<text x="223.1" y="156.1">GND</text>
<text x="262.9" y="156.4">GND</text>
<text x="35.6" y="170">GND</text>
<text x="109.2" y="168.3">GND</text>
</g>
<g font-size="2.2" fill="#000080">
<text x="74" y="40.1">SBC1</text>
<text x="199.8" y="44.6">J1A</text>
<text x="242.3" y="44.4">J1B</text>
<text x="204.4" y="53.7">3</text>
<text x="204.5" y="48.9">1</text>
<text x="246.8" y="48.7">2</text>
<text x="246.8" y="53.5">4</text>
<text x="204.3" y="58.5">5</text>
<text x="246.8" y="58.3">6</text>
<text x="204.3" y="63.2">7</text>
<text x="246.8" y="63">8</text>
<text x="204.3" y="68">9</text>
<text x="245.7" y="67.8">10</text>
<text x="203.3" y="77.6">13</text>
<text x="203.4" y="72.8">11</text>
<text x="245.7" y="72.6">12</text>
<text x="245.7" y="77.3">14</text>
<text x="203.3" y="82.3">15</text>
<text x="245.7" y="82.1">16</text>
<text x="203.2" y="87.1">17</text>
<text x="245.7" y="86.9">18</text>
<text x="203.2" y="91.9">19</text>
<text x="245.7" y="91.7">20</text>
<text x="74" y="97.4">Raspberry_Pi_Zero_W__v1.3_</text>
<text x="203.3" y="101.5">23</text>
<text x="203.4" y="96.7">21</text>
<text x="245.7" y="96.4">22</text>
<text x="245.7" y="101.2">24</text>
<text x="203.3" y="106.2">25</text>
<text x="245.7" y="106">26</text>
<text x="203.2" y="111">27</text>
<text x="245.7" y="110.7">28</text>
<text x="148.9" y="115.8">J2</text>
<text x="203.2" y="115.8">29</text>
<text x="245.7" y="115.5">30</text>
<text x="150.8" y="120.1">1</text>
<text x="203.3" y="125.3">33</text>
<text x="203.4" y="120.6">31</text>
<text x="245.7" y="120.3">32</text>
<text x="245.7" y="125.1">34</text>
<text x="150.8" y="127.3">MNT 1</text>
<text x="150.8" y="132">MNT 2</text>
<text x="203.3" y="130.1">35</text>
<text x="245.7" y="129.9">36</text>
<text x="70.4" y="135.6">IC2</text>
<text x="150.8" y="136.8">MNT 3</text>
<text x="203.2" y="134.9">37</text>
<text x="245.7" y="134.6">38</text>
<text x="32.9" y="142.5">27nH</text>
<text x="35.1" y="140.1">L11</text>
<text x="150.8" y="141.6">MNT 4</text>
<text x="203.2" y="139.7">39</text>
<text x="245.7" y="139.4">40</text>
<text x="48" y="146.3">R8 10R</text>
<text x="148.9" y="149.2">SMA, 50R</text>
<text x="199.8" y="147.3">M20-6102045</text>
<text x="242.3" y="147.1">M20-6102045</text>
<text x="40" y="157.3">C11</text>
<text x="40" y="159.7">10nF</text>
<text x="70.4" y="161.8">MAX-M10S-00B</text>
</g>
</svg>
